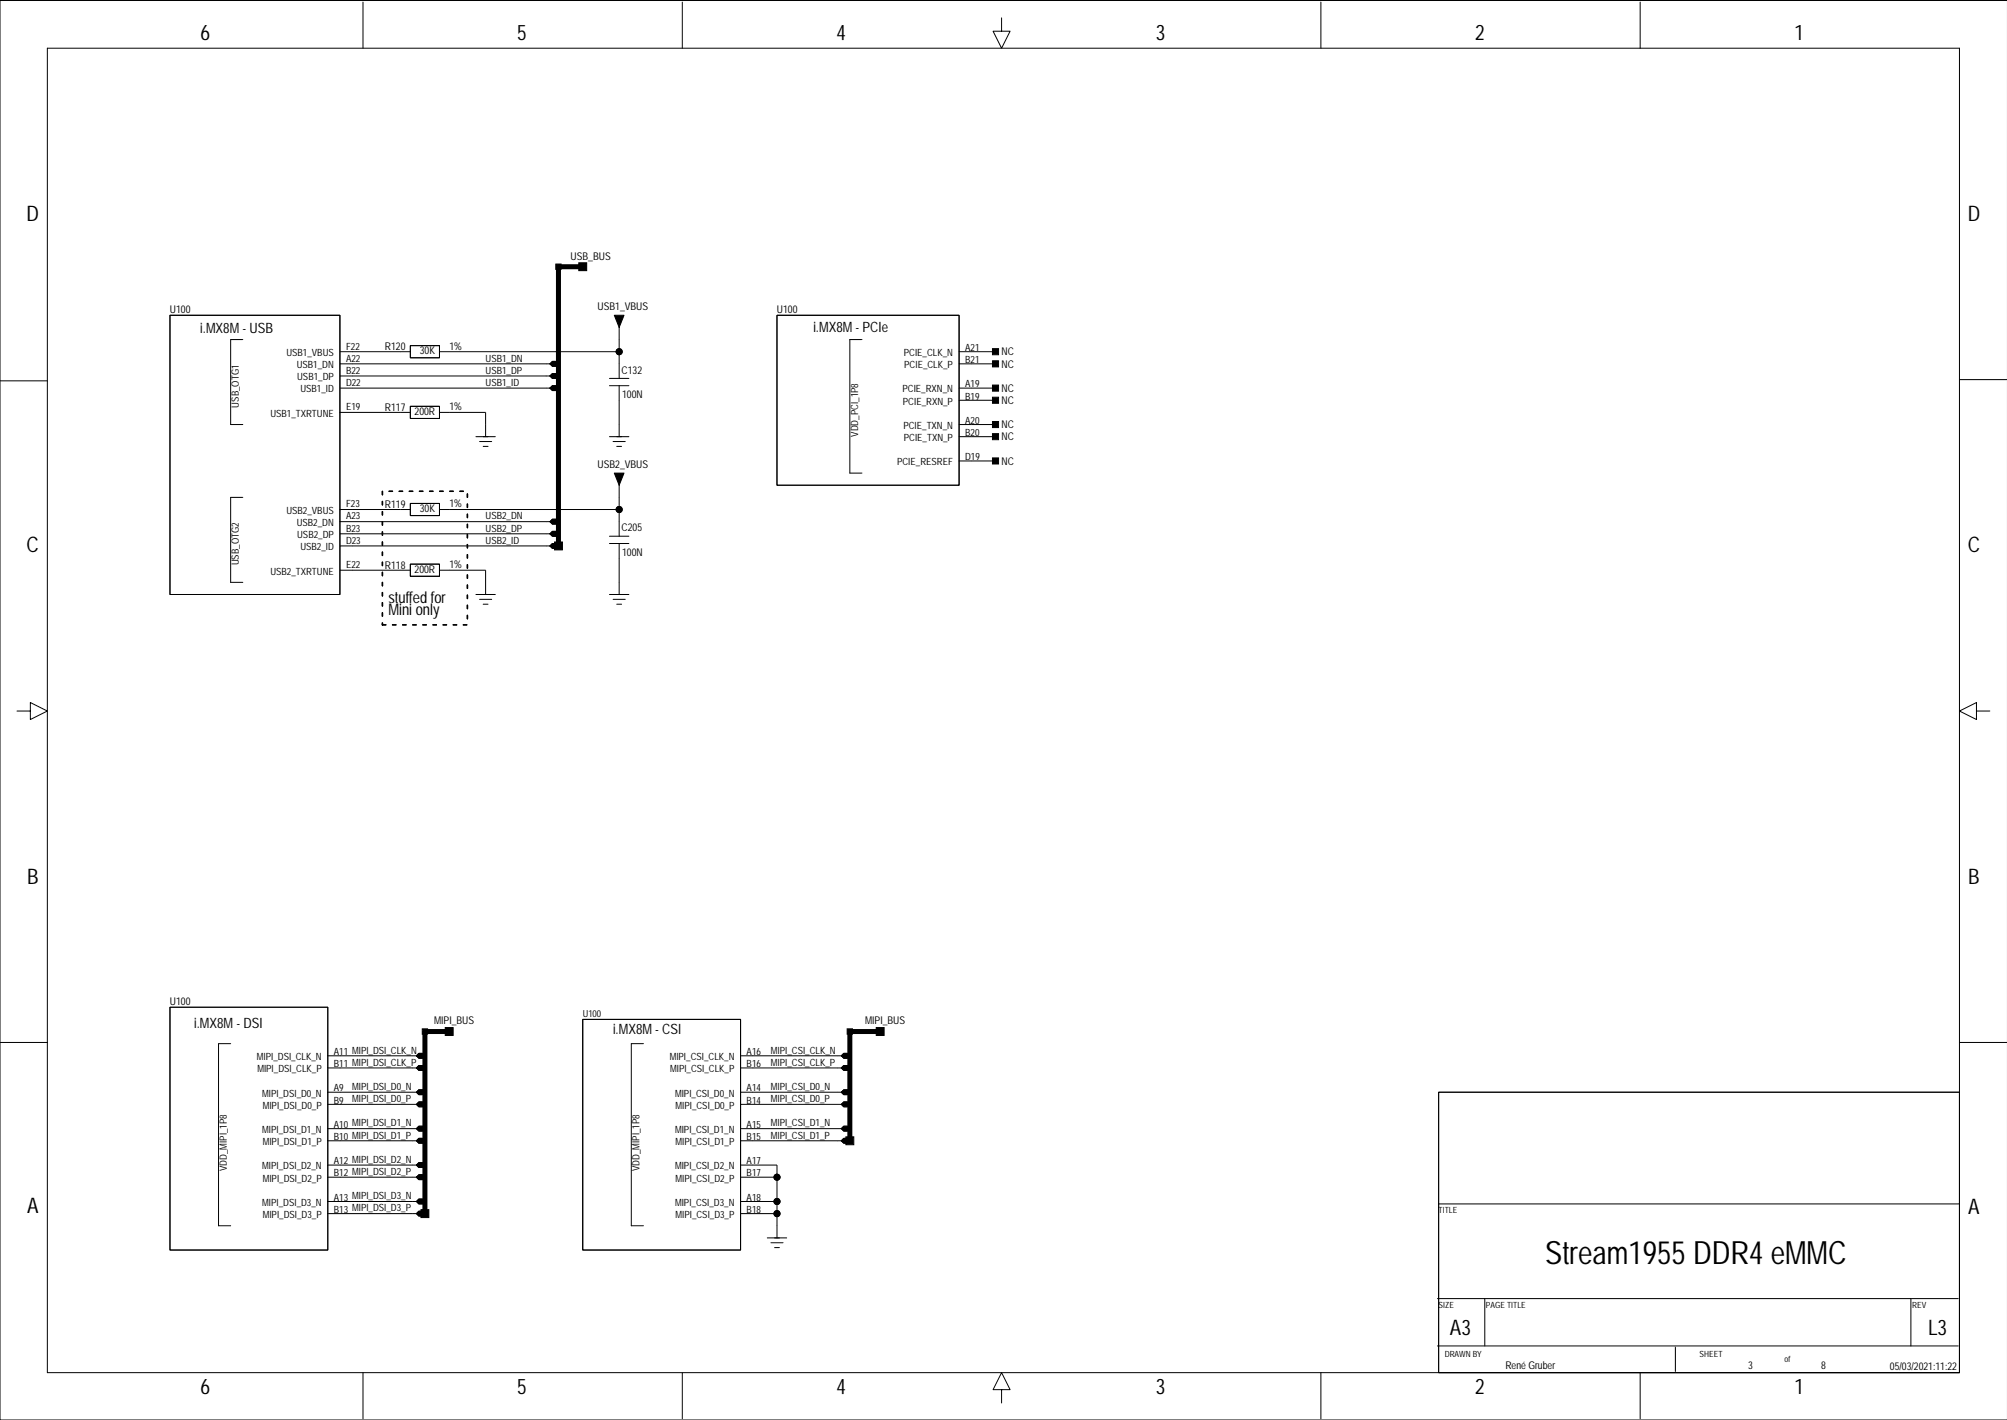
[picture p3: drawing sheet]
<svg xmlns="http://www.w3.org/2000/svg" width="420mm" height="297mm" viewBox="0 0 420 297" stroke-linecap="round" stroke-linejoin="round" font-family="sans-serif">
<g fill="none" stroke="#000" stroke-width=".21">
<path d="M9.9 10.1h400v277h-400zM75.9 .4v9.7M142.7 .4v9.7M209.5 3.7v2.8h1.8l-1.8 3.6-1.8-3.6h1.8M276.3 .4v9.7M343.1 .4v9.7M419.9 .1h-419.9v296.9h419.9M0 79.7h9.9M35.6 66h35.5v58.4h-35.5zM50.8 71h-2.6v17.8h2.6M71.1 76.1h43.9M71.1 78.6h43.9"/>
<path d="M71.1 73.6h14.7M85.8 72.3h6.1v2.5h-6.1zM91.9 73.6h37.6M114.3 76.1h.1M114.3 78.6h.1M115.5 75.6h.8l.5 .5-.5 .5h-.8l-.5-.5zM115.5 78.1h.8l.5 .5-.5 .6h-.8l-.5-.6zM127.5 79.2h4M129.5 68.5v10.7M162.5 66h38.1v35.5h-38.1zM180.3 71h-2.5v28h2.5M200.6 76.1h7.6"/>
<path d="M200.6 73.6h7.6M409.9 79.4h9.9M71.1 86.3h14.7M71.1 81.2h43.9M85.8 85h6.1v2.5h-6.1zM91.9 86.3h9.7v5M99.5 91.3h4.1M100.3 92.4h2.5M101.1 93.4h1M114.3 81.2h.1M115 81.2l.5-.5h.8l.5 .5-.5 .5h-.8zM127.5 91.3h4"/>
<path d="M127.5 80.7h4M128.2 92.4h2.6M129 93.4h1M129.5 80.7v10.6M200.6 88.8h7.6M200.6 81.2h7.6M200.6 83.7h7.6M200.6 91.3h7.6M200.6 96.4h7.6M50.8 104h-2.6v17.8h2.6M71.1 109.1h43.9M71.1 119.3h14.7"/>
<path d="M71.1 111.7h43.9M71.1 106.6h14.7M71.1 114.2h43.9M85.8 118h6.1v2.5h-6.1zM85.8 105.3h6.1v2.6h-6.1zM91.9 119.3h9.7v5.1M91.9 106.6h37.6M114.3 109.1h.1M114.3 111.7h.1M114.3 114.2h.1M115 109.1l.5-.5h.8l.5 .5-.5 .5h-.8zM115.5 111.2h.8l.5 .5-.5 .5h-.8l-.5-.5z"/>
<path d="M115.5 113.7h.8l.5 .5-.5 .5h-.8l-.5-.5zM127.5 113.7h4M127.5 112.2h4M129.5 101.5v10.7M129.5 113.7v10.7M99.5 124.4h4.1M100.3 125.4h2.5M101.1 126.4h1M127.5 124.4h4M128.2 125.4h2.6M129 126.4h1M3.6 148.7h2.7v-1.7l3.6 1.7-3.6 1.8v-1.8"/>
<path d="M413.4 148.7v-1.7l-3.5 1.7 3.5 1.8v-1.8h2.8M0 218.1h9.9M35.6 210.7h33v50.8h-33zM48.2 218.3h-2.5v38.1h2.5M121.9 213.2h33v48.3h-33zM134.6 218.3h-2.5v38.1h2.5M409.9 218.1h9.9M68.6 223.4h18.5M68.6 220.9h18.5M68.6 231h18.5M68.6 238.6h18.5M68.6 228.5h18.5"/>
<path d="M68.6 236.1h18.5M86.3 220.9h.1M86.3 223.4h.1M86.3 236.1h.1M86.3 228.5h.1M86.3 231h.1M86.3 238.6h.1M87.6 220.3h.8l.5 .6-.5 .5h-.8l-.5-.5zM87.6 222.9h.8l.5 .5-.5 .5h-.8l-.5-.5zM87.6 235.6h.8l.5 .5-.5 .5h-.8l-.5-.5zM87.6 228h.8l.5 .5-.5 .5h-.8l-.5-.5zM87.6 230.5h.8l.5 .5-.5 .5h-.8l-.5-.5z"/>
<path d="M87.6 238.1h.8l.5 .5-.5 .5h-.8l-.5-.5zM154.9 223.4h21.1M154.9 220.9h21.1M154.9 231h21.1M154.9 238.6h21.1M154.9 228.5h21.1M154.9 236.1h21.1M175.2 220.9h.1M175.2 231h.1M175.2 238.6h.1M175.2 228.5h.1M175.2 236.1h.1"/>
<path d="M175.2 223.4h.1M176 220.9l.5-.6h.8l.5 .6-.5 .5h-.8zM176 228.5l.5-.5h.8l.5 .5-.5 .5h-.8zM176 236.1l.5-.5h.8l.5 .5-.5 .5h-.8zM176.5 230.5h.8l.5 .5-.5 .5h-.8l-.5-.5zM176.5 238.1h.8l.5 .5-.5 .5h-.8l-.5-.5zM176.5 222.9h.8l.5 .5-.5 .5h-.8l-.5-.5zM300.9 228.5h109v58.6h-109zM68.6 246.3h18.5M68.6 253.9h18.5M68.6 243.7h18.5M68.6 251.3h18.5"/>
<path d="M86.3 246.3h.1M86.3 243.7h.1M86.3 253.9h.1M86.3 251.3h.1M87.6 245.7h.8l.5 .6-.5 .5h-.8l-.5-.5zM87.6 243.2h.8l.5 .5-.5 .5h-.8l-.5-.5zM87.6 253.4h.8l.5 .5-.5 .5h-.8l-.5-.5zM87.6 250.8h.8l.5 .5-.5 .5h-.8l-.5-.5zM154.9 246.3h7.6M154.9 253.9h7.6M154.9 243.7h7.6v15.2M154.9 251.3h7.6"/>
<path d="M160.5 258.9h4.1M161.3 260h2.5M300.9 251.8h109M162 261h1M300.7 271.6h108.9M310.6 271.6v9.9M399.7 271.6v9.9M75.9 287.1v9.7M142.7 287.1v9.7M209.5 290.7h1.8l-1.8-3.6-1.8 3.6h1.8v2.8M276.3 287.1v9.7M300.7 281.5h108.9"/>
<path d="M343.1 287.1v9.7M350.4 281.8v5.1"/>
<circle cx="129.5" cy="73.6" r=".63"/>
<circle cx="129.5" cy="106.6" r=".63"/>
<circle cx="162.5" cy="246.3" r=".63"/>
<circle cx="162.5" cy="253.9" r=".63"/>
<circle cx="162.5" cy="251.3" r=".63"/>
</g>
<g fill="#000" stroke="#000" stroke-width=".21">
<path d="M116.3 55.2h1.1v1.2h-1.1z" fill-rule="evenodd"/>
<path d="M121.1 55h1.6v1.6h-1.6z" fill-rule="evenodd"/>
<path d="M115.5 75.6h.8l.5 .5-.5 .5h-.8l-.5-.5z" fill-rule="evenodd"/>
<path d="M115.5 78.1h.8l.5 .5-.5 .6h-.8l-.5-.6z" fill-rule="evenodd"/>
<path d="M128.5 66h2l-1 2.5z" fill-rule="evenodd"/>
<path d="M207.6 75.5h1.3v1.2h-1.3z" fill-rule="evenodd"/>
<path d="M207.6 72.9h1.3v1.3h-1.3z" fill-rule="evenodd"/>
<path d="M115 81.2l.5-.5h.8l.5 .5-.5 .5h-.8z" fill-rule="evenodd"/>
<path d="M207.6 95.8h1.3v1.3h-1.3z" fill-rule="evenodd"/>
<path d="M207.6 90.7h1.3v1.3h-1.3z" fill-rule="evenodd"/>
<path d="M207.6 88.2h1.3v1.2h-1.3z" fill-rule="evenodd"/>
<path d="M207.6 83.1h1.3v1.3h-1.3z" fill-rule="evenodd"/>
<path d="M207.6 80.6h1.3v1.2h-1.3z" fill-rule="evenodd"/>
<path d="M115 109.1l.5-.5h.8l.5 .5-.5 .5h-.8z" fill-rule="evenodd"/>
<path d="M115.5 111.2h.8l.5 .5-.5 .5h-.8l-.5-.5z" fill-rule="evenodd"/>
<path d="M115.5 113.7h.8l.5 .5-.5 .5h-.8l-.5-.5z" fill-rule="evenodd"/>
<path d="M116 113.4h1.6v1.6h-1.6z" fill-rule="evenodd"/>
<path d="M128.5 99h2l-1 2.5z" fill-rule="evenodd"/>
<path d="M88.3 215.2h1.1v1.1h-1.1z" fill-rule="evenodd"/>
<path d="M93.1 215h1.7v1.6h-1.7z" fill-rule="evenodd"/>
<path d="M177.2 215.2h1.1v1.1h-1.1z" fill-rule="evenodd"/>
<path d="M183.3 215h1.6v1.6h-1.6z" fill-rule="evenodd"/>
<path d="M87.6 220.3h.8l.5 .6-.5 .5h-.8l-.5-.5z" fill-rule="evenodd"/>
<path d="M87.6 222.9h.8l.5 .5-.5 .5h-.8l-.5-.5z" fill-rule="evenodd"/>
<path d="M87.6 235.6h.8l.5 .5-.5 .5h-.8l-.5-.5z" fill-rule="evenodd"/>
<path d="M87.6 228h.8l.5 .5-.5 .5h-.8l-.5-.5z" fill-rule="evenodd"/>
<path d="M87.6 230.5h.8l.5 .5-.5 .5h-.8l-.5-.5z" fill-rule="evenodd"/>
<path d="M87.6 238.1h.8l.5 .5-.5 .5h-.8l-.5-.5z" fill-rule="evenodd"/>
<path d="M176 220.9l.5-.6h.8l.5 .6-.5 .5h-.8z" fill-rule="evenodd"/>
<path d="M176.5 230.5h.8l.5 .5-.5 .5h-.8l-.5-.5z" fill-rule="evenodd"/>
<path d="M176.5 238.1h.8l.5 .5-.5 .5h-.8l-.5-.5z" fill-rule="evenodd"/>
<path d="M176 228.5l.5-.5h.8l.5 .5-.5 .5h-.8z" fill-rule="evenodd"/>
<path d="M176 236.1l.5-.5h.8l.5 .5-.5 .5h-.8z" fill-rule="evenodd"/>
<path d="M176.5 222.9h.8l.5 .5-.5 .5h-.8l-.5-.5z" fill-rule="evenodd"/>
<path d="M176.9 237.8h1.7v1.7h-1.7z" fill-rule="evenodd"/>
<path d="M87.6 245.7h.8l.5 .6-.5 .5h-.8l-.5-.5z" fill-rule="evenodd"/>
<path d="M87.6 243.2h.8l.5 .5-.5 .5h-.8l-.5-.5z" fill-rule="evenodd"/>
<path d="M87.6 253.4h.8l.5 .5-.5 .5h-.8l-.5-.5z" fill-rule="evenodd"/>
<path d="M87.6 250.8h.8l.5 .5-.5 .5h-.8l-.5-.5z" fill-rule="evenodd"/>
<path d="M88.1 253h1.6v1.7h-1.6z" fill-rule="evenodd"/>
<circle cx="129.5" cy="73.6" r=".63"/>
<circle cx="129.5" cy="106.6" r=".63"/>
<circle cx="162.5" cy="246.3" r=".63"/>
<circle cx="162.5" cy="253.9" r=".63"/>
<circle cx="162.5" cy="251.3" r=".63"/>
</g>
<path d="M121.9 55.8h-5.1v58.4M94 215.8h-5.1v38.1M184.1 215.8h-6.3v22.8" fill="none" stroke="#000" stroke-width="1" stroke-linecap="butt"/>
<path d="M80 102.8h17.8v27.9h-17.8z" fill="none" stroke="#000" stroke-width=".3" stroke-dasharray=".7 1.4"/>
<text font-size="6.7" x="323.2" y="264.3">Stream1955 DDR4 eMMC</text>
<g font-size="4.5">
<text x="41.9" y="8.4">6</text>
<text x="108.2" y="8.4">5</text>
<text x="175" y="8.4">4</text>
<text x="241.8" y="8.4">3</text>
<text x="308.6" y="8.4">2</text>
<text x="375.3" y="8.4">1</text>
<text x="5.6" y="46.2">D</text>
<text x="411.6" y="46.2">D</text>
<text x="5.6" y="115.5">C</text>
<text x="411.6" y="115.5">C</text>
<text x="5.7" y="184.8">B</text>
<text x="411.7" y="184.8">B</text>
<text x="5.7" y="253.7">A</text>
<text x="411.7" y="253.9">A</text>
<text x="303.3" y="279.3">A3</text>
<text x="403.3" y="279.3">L3</text>
<text x="41.9" y="291.5">6</text>
<text x="108.2" y="291.5">5</text>
<text x="175" y="291.5">4</text>
<text x="241.8" y="291.5">3</text>
<text x="308.6" y="291.5">2</text>
<text x="375.3" y="291.5">1</text>
</g>
<g font-size="3.4">
<text x="81.3" y="126.2">stuffed for</text>
<text x="81.3" y="128.7">Mini only</text>
</g>
<g font-size="3">
<text x="41.9" y="69.6">i.MX8M - USB</text>
<text x="170.1" y="69.4">i.MX8M - PCIe</text>
<text x="40.6" y="215.1">i.MX8M - DSI</text>
<text x="128.2" y="216.4">i.MX8M - CSI</text>
</g>
<g font-size="2.2">
<text x="119.4" y="54.3">USB_BUS</text>
<text x="35.6" y="65.5">U100</text>
<text x="125" y="64.9">USB1_VBUS</text>
<text x="162.5" y="65.5">U100</text>
<text x="80.5" y="73.3">R120</text>
<text x="87.8" y="74.1">30K</text>
<text x="94" y="73.1">1%</text>
<text x="209.5" y="74.4">NC</text>
<text x="209.5" y="76.9">NC</text>
<text x="130" y="78.2">C132</text>
<text x="130.1" y="83.2">100N</text>
<text x="209.5" y="82">NC</text>
<text x="80.5" y="86">R117</text>
<text x="86.7" y="86.8">200R</text>
<text x="94" y="85.8">1%</text>
<text x="209.5" y="89.6">NC</text>
<text x="209.5" y="84.5">NC</text>
<text x="209.5" y="92.1">NC</text>
<text x="125" y="97.9">USB2_VBUS</text>
<text x="209.5" y="97.2">NC</text>
<text x="80.5" y="106.3">R119</text>
<text x="87.8" y="107.2">30K</text>
<text x="94" y="106.1">1%</text>
<text x="130" y="111.2">C205</text>
<text x="80.5" y="119">R118</text>
<text x="86.7" y="119.8">200R</text>
<text x="94" y="118.8">1%</text>
<text x="130.1" y="116.3">100N</text>
<text x="35.6" y="210.2">U100</text>
<text x="90.8" y="214.3">MIPI_BUS</text>
<text x="180.9" y="214.3">MIPI_BUS</text>
<text x="314.9" y="286.4">René Gruber</text>
<text x="365.7" y="286.4">3</text>
<text x="380.9" y="286.4">8</text>
<text x="395.3" y="286.6">05/03/2021:11:22</text>
</g>
<g font-size="2.1">
<text x="59.9" y="74.5">USB1_VBUS</text>
<text x="62.1" y="77">USB1_DN</text>
<text x="72.4" y="73.1">F22</text>
<text x="72.4" y="75.7">A22</text>
<text x="101.6" y="75.7">USB1_DN</text>
<text x="189.1" y="74.5">PCIE_CLK_N</text>
<text x="189.1" y="77">PCIE_CLK_P</text>
<text x="201.9" y="73.4">A21</text>
<text x="201.9" y="76">B21</text>
<text x="62.2" y="79.6">USB1_DP</text>
<text x="62.8" y="82.1">USB1_ID</text>
<text x="72.4" y="78.2">B22</text>
<text x="72.4" y="80.7">D22</text>
<text x="101.6" y="80.7">USB1_ID</text>
<text x="101.6" y="78.2">USB1_DP</text>
<text x="188.8" y="82.1">PCIE_RXN_N</text>
<text x="201.9" y="83.6">B19</text>
<text x="201.9" y="81">A19</text>
<text x="50" y="85.3" transform="rotate(-90 50 85.3)">USB_OTG1</text>
<text x="56.6" y="87.2">USB1_TXRTUNE</text>
<text x="72.4" y="85.8">E19</text>
<text x="188.9" y="84.6">PCIE_RXN_P</text>
<text x="189" y="89.7">PCIE_TXN_N</text>
<text x="201.9" y="88.6">A20</text>
<text x="179.5" y="91.3" transform="rotate(-90 179.5 91.3)">VDD_PCI_1P8</text>
<text x="189.1" y="92.3">PCIE_TXN_P</text>
<text x="201.9" y="91.2">B20</text>
<text x="187.7" y="97.3">PCIE_RESREF</text>
<text x="201.9" y="96.3">D19</text>
<text x="59.9" y="107.5">USB2_VBUS</text>
<text x="72.4" y="106.1">F23</text>
<text x="62.1" y="110">USB2_DN</text>
<text x="62.2" y="112.6">USB2_DP</text>
<text x="72.4" y="108.7">A23</text>
<text x="72.4" y="113.7">D23</text>
<text x="72.4" y="111.2">B23</text>
<text x="101.6" y="113.7">USB2_ID</text>
<text x="101.6" y="111.2">USB2_DP</text>
<text x="101.6" y="108.7">USB2_DN</text>
<text x="50" y="118.3" transform="rotate(-90 50 118.3)">USB_OTG2</text>
<text x="62.8" y="115.1">USB2_ID</text>
<text x="72.4" y="118.8">E22</text>
<text x="56.6" y="120.2">USB2_TXRTUNE</text>
<text x="53.7" y="221.8">MIPI_DSI_CLK_N</text>
<text x="69.8" y="220.7">A11 MIPI_DSI_CLK_N</text>
<text x="140.1" y="221.8">MIPI_CSI_CLK_N</text>
<text x="156.2" y="220.7">A16</text>
<text x="161.3" y="220.4">MIPI_CSI_CLK_N</text>
<text x="53.8" y="224.3">MIPI_DSI_CLK_P</text>
<text x="69.8" y="223.2">B11 MIPI_DSI_CLK_P</text>
<text x="140.2" y="224.3">MIPI_CSI_CLK_P</text>
<text x="156.2" y="223.2">B16</text>
<text x="161.3" y="222.9">MIPI_CSI_CLK_P</text>
<text x="54.9" y="229.4">MIPI_DSI_D0_N</text>
<text x="55" y="231.9">MIPI_DSI_D0_P</text>
<text x="69.8" y="228.3">A9</text>
<text x="69.8" y="230.9">B9</text>
<text x="73.6" y="230.6">MIPI_DSI_D0_P</text>
<text x="73.6" y="228">MIPI_DSI_D0_N</text>
<text x="141.2" y="229.4">MIPI_CSI_D0_N</text>
<text x="141.3" y="231.9">MIPI_CSI_D0_P</text>
<text x="156.2" y="228.3">A14</text>
<text x="156.2" y="230.9">B14</text>
<text x="161.3" y="230.6">MIPI_CSI_D0_P</text>
<text x="161.3" y="228">MIPI_CSI_D0_N</text>
<text x="54.9" y="237">MIPI_DSI_D1_N</text>
<text x="55" y="239.5">MIPI_DSI_D1_P</text>
<text x="69.8" y="238.5">B10 MIPI_DSI_D1_P</text>
<text x="69.8" y="235.9">A10 MIPI_DSI_D1_N</text>
<text x="141.2" y="237">MIPI_CSI_D1_N</text>
<text x="141.3" y="239.5">MIPI_CSI_D1_P</text>
<text x="156.2" y="238.5">B15</text>
<text x="156.2" y="235.9">A15</text>
<text x="161.3" y="238.2">MIPI_CSI_D1_P</text>
<text x="161.3" y="235.6">MIPI_CSI_D1_N</text>
<text x="47.4" y="245" transform="rotate(-90 47.4 245)">VDD_MIPI_1P8</text>
<text x="54.9" y="244.6">MIPI_DSI_D2_N</text>
<text x="69.8" y="243.6">A12 MIPI_DSI_D2_N</text>
<text x="133.8" y="245" transform="rotate(-90 133.8 245)">VDD_MIPI_1P8</text>
<text x="141.2" y="244.6">MIPI_CSI_D2_N</text>
<text x="156.2" y="243.6">A17</text>
<text x="55" y="247.2">MIPI_DSI_D2_P</text>
<text x="69.8" y="251.2">A13 MIPI_DSI_D3_N</text>
<text x="69.8" y="246.1">B12 MIPI_DSI_D2_P</text>
<text x="141.3" y="247.2">MIPI_CSI_D2_P</text>
<text x="156.2" y="246.1">B17</text>
<text x="156.2" y="251.2">A18</text>
<text x="54.9" y="252.2">MIPI_DSI_D3_N</text>
<text x="55" y="254.8">MIPI_DSI_D3_P</text>
<text x="69.8" y="253.7">B13 MIPI_DSI_D3_P</text>
<text x="141.2" y="252.2">MIPI_CSI_D3_N</text>
<text x="141.3" y="254.8">MIPI_CSI_D3_P</text>
<text x="156.2" y="253.7">B18</text>
</g>
<text font-size="2" x="121.9" y="212.8">U100</text>
<g font-size="1.8">
<text x="300.9" y="253.7">TITLE</text>
<text x="300.9" y="273.5">SIZE</text>
<text x="310.8" y="273.5">PAGE TITLE</text>
<text x="400" y="273.5">REV</text>
<text x="302.2" y="284">DRAWN BY</text>
<text x="355.5" y="284">SHEET</text>
<text x="373.3" y="284.9">of</text>
</g>
</svg>
